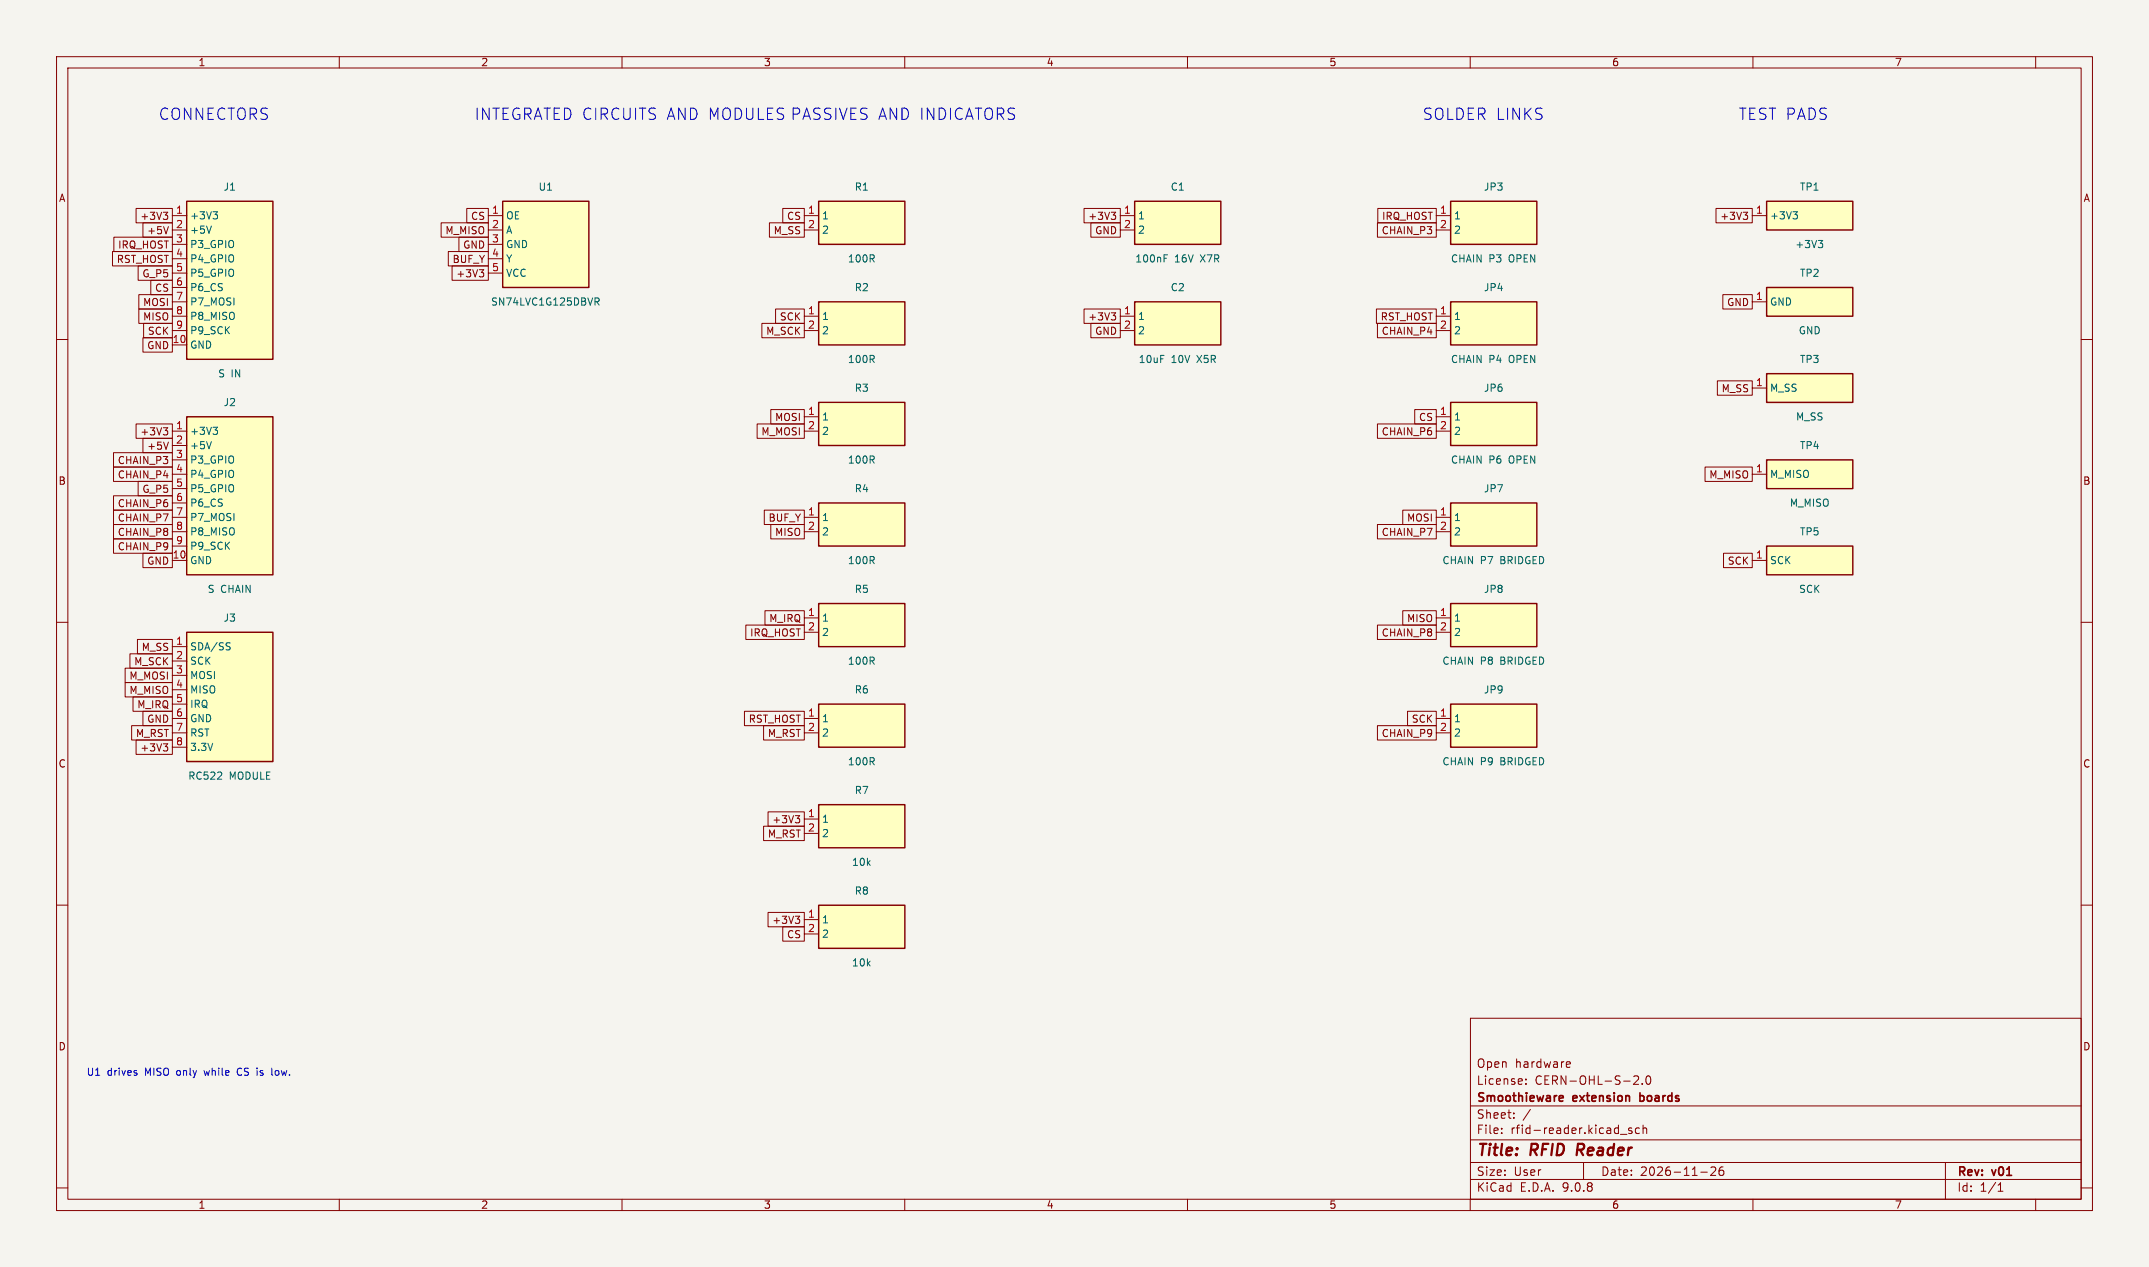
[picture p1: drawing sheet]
<svg xmlns="http://www.w3.org/2000/svg" width="380mm" height="224mm" viewBox="0 0 380 224" stroke-linecap="round" stroke-linejoin="round" font-family="sans-serif">
<path d="M0 0h380v224h-380z" fill="#f5f4ef" stroke="#f5f4ef" stroke-width=".18"/>
<g fill="none" stroke="#840000" stroke-width=".18">
<path d="M10 10h360v204h-360zM12 12h356v200h-356zM60 10v2M110 10v2M160 10v2M210 10v2M260 10v2M310 10v2M360 10v2M10 60h2M368 60h2M10 110h2"/>
<path d="M368 110h2M10 160h2M368 160h2M260 180h108v32h-108zM260 195.5h108M265.6 199.5v.1M267.7 197.6v.1M267.7 196.8v.1M269.9 191.6v.1M269.9 190.8v.1M270.6 196.1l-1.2 2M277.2 187.7l.4 .1 .1 .3-.7 .1"/>
<path d="M277.6 188.6l-.4 .1M288.6 199.5l-.4-.1-.2 .2 .1 .2 .5 .2v.3h-.6M288.9 190.4l.6-.2 .2 .2 .1 .2-.9 1.1h.9M289.9 199.5l-.4-.1-.3 .3v.4l.2 .2h.5M290.4 191.6v.1M290.6 199.6l.2-.2 .3 .1 .1 .9M290.6 198.9v1.5M291.2 190.4l.2-.2a.81 .81 0 0 1 .6 .6 .81 .81 0 0 1-.3 .8l-.1 .1a.81 .81 0 0 1-.4-1.3zM10 210h2M60 212v2M110 212v2M160 212v2"/>
<path d="M210 212v2M260 212v2M260 208.5h108M260 205.5h108M260 201.5h108M265.6 200.3v.1M280 205.5v3M286.6 200.6h1.1M300.8 207.2h1.1M302.6 206.5l.5-.2 .3 .2v.2l-.9 1.1h.9M304.7 206.3a.59 .59 0 0 0-.7 .7v.5l.1 .2 .5 .1 .2-.1 .1-.5-.2-.2-.4-.1-.3 .3M310 212v2"/>
<path d="M344 205.5v6.5M353.4 210.6h.8M353.4 209.5l.4-.4v1.5M360 212v2M368 210h2"/>
</g>
<path d="M279.1 202.2l-.3 2" fill="none" stroke="#840000" stroke-width=".4"/>
<path d="M276 193.7l.4 .1 .1 .3-.8 .1M276.4 194.6l-.4 .1M290 193.2v1.5M290 194.6l.2 .1M290.2 193.7l-.2 .1" fill="none" stroke="#840000" stroke-width=".3"/>
<path d="M33 111.8h15.3v22.8h-15.3z" fill="#ffffc2"/>
<path d="M33 111.8h15.3v22.8h-15.3z" fill="none" stroke="#840000" stroke-width=".25"/>
<path d="M30.5 114.3h2.5M30.5 116.9h2.5M30.5 119.4h2.5M30.5 121.9h2.5M30.5 124.5h2.5M30.5 127h2.5M30.5 129.6h2.5M30.5 132.1h2.5" fill="none" stroke="#840000" stroke-width=".18"/>
<path d="M40.5 114.3l.2 .2-.2 .4M40.5 113.6l.2 .1" fill="none" stroke="#006464" stroke-width=".18"/>
<path d="M33 73.7h15.3v27.9h-15.3z" fill="#ffffc2"/>
<path d="M33 73.7h15.3v27.9h-15.3z" fill="none" stroke="#840000" stroke-width=".25"/>
<path d="M30.5 76.2h2.5M30.5 78.8h2.5M30.5 81.3h2.5M30.5 83.8h2.5M30.5 86.4h2.5M30.5 88.9h2.5M30.5 91.5h2.5M30.5 94h2.5M30.5 96.5h2.5M30.5 99.1h2.5" fill="none" stroke="#840000" stroke-width=".18"/>
<path d="M37.4 78.1l-.4 1.2M37.7 75.5h.8l-.5 .5M38.2 76l.3 .3v.3l-.3 .2" fill="none" stroke="#006464" stroke-width=".18"/>
<path d="M33 35.6h15.3v27.9h-15.3z" fill="#ffffc2"/>
<path d="M33 35.6h15.3v27.9h-15.3z" fill="none" stroke="#840000" stroke-width=".25"/>
<path d="M30.5 38.1h2.5M30.5 40.7h2.5M30.5 43.2h2.5M30.5 45.7h2.5M30.5 48.3h2.5M30.5 50.8h2.5M30.5 53.4h2.5M30.5 55.9h2.5M30.5 58.4h2.5M30.5 61h2.5" fill="none" stroke="#840000" stroke-width=".18"/>
<path d="M37.4 40l-.4 1.2M37.7 37.4h.8l-.5 .5M38.2 37.9l.3 .3v.3l-.3 .2" fill="none" stroke="#006464" stroke-width=".18"/>
<path d="M88.9 35.6h15.2v15.2h-15.2z" fill="#ffffc2"/>
<path d="M88.9 35.6h15.2v15.2h-15.2z" fill="none" stroke="#840000" stroke-width=".25"/>
<path d="M86.4 38.1h2.5M86.4 40.7h2.5M86.4 43.2h2.5M86.4 45.7h2.5M86.4 48.3h2.5" fill="none" stroke="#840000" stroke-width=".18"/>
<path d="M105.2 52.7h.5l.3 .2-.2 .4h-.6M105.5 53.3l.5 .6" fill="none" stroke="#006464" stroke-width=".18"/>
<path d="M312.4 50.8h15.3v5.1h-15.3z" fill="#ffffc2"/>
<path d="M312.4 50.8h15.3v5.1h-15.3z" fill="none" stroke="#840000" stroke-width=".25"/>
<path d="M309.9 53.4h2.5" fill="none" stroke="#840000" stroke-width=".18"/>
<path d="M144.8 35.6h15.2v7.6h-15.2z" fill="#ffffc2"/>
<path d="M144.8 35.6h15.2v7.6h-15.2z" fill="none" stroke="#840000" stroke-width=".25"/>
<path d="M142.2 38.1h2.6M142.2 40.7h2.6" fill="none" stroke="#840000" stroke-width=".18"/>
<path d="M312.4 35.6h15.3v5.1h-15.3z" fill="#ffffc2"/>
<path d="M312.4 35.6h15.3v5.1h-15.3z" fill="none" stroke="#840000" stroke-width=".25"/>
<path d="M309.9 38.1h2.5" fill="none" stroke="#840000" stroke-width=".18"/>
<path d="M317.1 37.4h.8l-.5 .5M317.6 37.9l.3 .3v.3l-.3 .2M321.6 42.5h.7l-.4 .5M322.1 43l.2 .2v.3l-.2 .3" fill="none" stroke="#006464" stroke-width=".18"/>
<path d="M200.7 53.4h15.2v7.6h-15.2z" fill="#ffffc2"/>
<path d="M200.7 53.4h15.2v7.6h-15.2z" fill="none" stroke="#840000" stroke-width=".25"/>
<path d="M198.1 55.9h2.6M198.1 58.4h2.6" fill="none" stroke="#840000" stroke-width=".18"/>
<path d="M144.8 53.4h15.2v7.6h-15.2z" fill="#ffffc2"/>
<path d="M144.8 53.4h15.2v7.6h-15.2z" fill="none" stroke="#840000" stroke-width=".25"/>
<path d="M142.2 55.9h2.6M142.2 58.4h2.6" fill="none" stroke="#840000" stroke-width=".18"/>
<path d="M200.7 35.6h15.2v7.6h-15.2z" fill="#ffffc2"/>
<path d="M200.7 35.6h15.2v7.6h-15.2z" fill="none" stroke="#840000" stroke-width=".25"/>
<path d="M198.1 38.1h2.6M198.1 40.7h2.6" fill="none" stroke="#840000" stroke-width=".18"/>
<path d="M205.9 45.7h.4M205.9 45.1h.6" fill="none" stroke="#006464" stroke-width=".18"/>
<path d="M144.8 71.1h15.2v7.7h-15.2z" fill="#ffffc2"/>
<path d="M144.8 71.1h15.2v7.7h-15.2z" fill="none" stroke="#840000" stroke-width=".25"/>
<path d="M142.2 73.7h2.6M142.2 76.2h2.6" fill="none" stroke="#840000" stroke-width=".18"/>
<path d="M256.5 124.5h15.3v7.6h-15.3z" fill="#ffffc2"/>
<path d="M256.5 124.5h15.3v7.6h-15.3z" fill="none" stroke="#840000" stroke-width=".25"/>
<path d="M254 127h2.5M254 129.6h2.5" fill="none" stroke="#840000" stroke-width=".18"/>
<path d="M256.5 106.7h15.3v7.6h-15.3z" fill="#ffffc2"/>
<path d="M256.5 106.7h15.3v7.6h-15.3z" fill="none" stroke="#840000" stroke-width=".25"/>
<path d="M254 109.2h2.5M254 111.8h2.5" fill="none" stroke="#840000" stroke-width=".18"/>
<path d="M144.8 88.9h15.2v7.6h-15.2z" fill="#ffffc2"/>
<path d="M144.8 88.9h15.2v7.6h-15.2z" fill="none" stroke="#840000" stroke-width=".25"/>
<path d="M142.2 91.5h2.6M142.2 94h2.6" fill="none" stroke="#840000" stroke-width=".18"/>
<path d="M312.4 96.5h15.3v5.1h-15.3z" fill="#ffffc2"/>
<path d="M312.4 96.5h15.3v5.1h-15.3z" fill="none" stroke="#840000" stroke-width=".25"/>
<path d="M309.9 99.1h2.5" fill="none" stroke="#840000" stroke-width=".18"/>
<path d="M312.4 66.1h15.3v5h-15.3z" fill="#ffffc2"/>
<path d="M312.4 66.1h15.3v5h-15.3z" fill="none" stroke="#840000" stroke-width=".25"/>
<path d="M309.9 68.6h2.5" fill="none" stroke="#840000" stroke-width=".18"/>
<path d="M312.4 81.3h15.3v5.1h-15.3z" fill="#ffffc2"/>
<path d="M312.4 81.3h15.3v5.1h-15.3z" fill="none" stroke="#840000" stroke-width=".25"/>
<path d="M309.9 83.8h2.5" fill="none" stroke="#840000" stroke-width=".18"/>
<path d="M144.8 124.5h15.2v7.6h-15.2z" fill="#ffffc2"/>
<path d="M144.8 124.5h15.2v7.6h-15.2z" fill="none" stroke="#840000" stroke-width=".25"/>
<path d="M142.2 127h2.6M142.2 129.6h2.6" fill="none" stroke="#840000" stroke-width=".18"/>
<path d="M256.5 88.9h15.3v7.6h-15.3z" fill="#ffffc2"/>
<path d="M256.5 88.9h15.3v7.6h-15.3z" fill="none" stroke="#840000" stroke-width=".25"/>
<path d="M254 91.5h2.5M254 94h2.5" fill="none" stroke="#840000" stroke-width=".18"/>
<path d="M144.8 106.7h15.2v7.6h-15.2z" fill="#ffffc2"/>
<path d="M144.8 106.7h15.2v7.6h-15.2z" fill="none" stroke="#840000" stroke-width=".25"/>
<path d="M142.2 109.2h2.6M142.2 111.8h2.6" fill="none" stroke="#840000" stroke-width=".18"/>
<path d="M144.8 142.3h15.2v7.6h-15.2z" fill="#ffffc2"/>
<path d="M144.8 142.3h15.2v7.6h-15.2z" fill="none" stroke="#840000" stroke-width=".25"/>
<path d="M142.2 144.8h2.6M142.2 147.3h2.6" fill="none" stroke="#840000" stroke-width=".18"/>
<path d="M256.5 35.6h15.3v7.6h-15.3z" fill="#ffffc2"/>
<path d="M256.5 35.6h15.3v7.6h-15.3z" fill="none" stroke="#840000" stroke-width=".25"/>
<path d="M254 38.1h2.5M254 40.7h2.5" fill="none" stroke="#840000" stroke-width=".18"/>
<path d="M256.5 53.4h15.3v7.6h-15.3z" fill="#ffffc2"/>
<path d="M256.5 53.4h15.3v7.6h-15.3z" fill="none" stroke="#840000" stroke-width=".25"/>
<path d="M254 55.9h2.5M254 58.4h2.5" fill="none" stroke="#840000" stroke-width=".18"/>
<path d="M144.8 160h15.2v7.7h-15.2z" fill="#ffffc2"/>
<path d="M144.8 160h15.2v7.7h-15.2z" fill="none" stroke="#840000" stroke-width=".25"/>
<path d="M142.2 162.6h2.6M142.2 165.1h2.6" fill="none" stroke="#840000" stroke-width=".18"/>
<path d="M256.5 71.1h15.3v7.7h-15.3z" fill="#ffffc2"/>
<path d="M256.5 71.1h15.3v7.7h-15.3z" fill="none" stroke="#840000" stroke-width=".25"/>
<g fill="none" stroke="#840000" stroke-width=".18">
<path d="M24.1 36.9h6.4v2.5h-6.4zM25.3 39.4h5.2v2.5h-5.2zM28.9 37.5h.8l-.5 .5M29.4 38l.3 .2v.4l-.3 .2M78 39.4h8.4v2.5h-8.4zM82.5 36.9h3.9v2.5h-3.9zM136.1 39.4h6.1v2.5h-6.1zM138.4 36.9h3.8v2.5h-3.8zM191.7 36.9h6.4v2.5h-6.4zM192.9 39.4h5.2v2.5h-5.2zM196.5 37.5h.8l-.4 .5M197.1 38l.2 .2v.4l-.2 .2"/>
<path d="M243.6 39.4h10.4v2.5h-10.4zM243.7 36.9h10.3v2.5h-10.3zM303.5 36.9h6.4v2.5h-6.4zM308.3 37.5h.8l-.5 .5M308.8 38l.3 .2v.4l-.3 .2M19.9 44.5h10.6v2.5h-10.6zM20.1 41.9h10.4v2.6h-10.4zM24.4 47h6.1v2.6h-6.1zM24.5 52.1h6v2.5h-6zM24.5 54.6h6v2.6h-6zM25.3 59.7h5.2v2.6h-5.2zM25.4 57.2h5.1v2.5h-5.1z"/>
<path d="M26.7 49.6h3.8v2.5h-3.8zM29.8 40.1l-.4 1.2M79.3 44.5h7.1v2.5h-7.1zM79.9 47h6.5v2.6h-6.5zM81.2 41.9h5.2v2.6h-5.2zM84.8 47.7h.7l-.4 .5M85.3 48.2l.2 .2v.3l-.2 .3M134.7 57.2h7.5v2.5h-7.5zM137.2 54.6h5v2.6h-5zM191.7 54.6h6.4v2.6h-6.4zM192.9 57.2h5.2v2.5h-5.2zM196.5 55.3h.8l-.4 .5"/>
<path d="M197.1 55.8l.2 .2v.3l-.2 .3M243.4 54.6h10.6v2.6h-10.6zM243.6 57.2h10.4v2.5h-10.4zM304.7 52.1h5.2v2.5h-5.2zM24.1 75h6.4v2.5h-6.4zM25.3 77.5h5.2v2.5h-5.2zM28.9 75.6h.8l-.5 .5M29.4 76.1l.3 .2v.4l-.3 .2M29.8 78.2l-.4 1.2M133.9 75h8.3v2.5h-8.3zM136.3 72.4h5.9v2.6h-5.9zM243.6 75h10.4v2.5h-10.4z"/>
<path d="M250.2 72.4h3.8v2.6h-3.8zM254 73.7h2.5M254 76.2h2.5M303.7 67.3h6.2v2.6h-6.2zM20.1 90.2h10.4v2.5h-10.4zM20.1 80h10.4v2.6h-10.4zM20.1 95.3h10.4v2.5h-10.4zM20.1 92.7h10.4v2.6h-10.4zM20.1 87.7h10.4v2.5h-10.4zM20.1 82.6h10.4v2.5h-10.4zM24.4 85.1h6.1v2.6h-6.1zM25.3 97.8h5.2v2.6h-5.2z"/>
<path d="M135.2 90.2h7v2.5h-7zM136.3 92.7h5.9v2.6h-5.9zM243.6 92.7h10.4v2.6h-10.4zM248.1 90.2h5.9v2.5h-5.9zM301.5 82.6h8.4v2.5h-8.4zM304.8 97.8h5.1v2.6h-5.1zM22.1 118.1h8.4v2.6h-8.4zM23 115.6h7.5v2.5h-7.5zM24.3 113.1h6.2v2.5h-6.2zM131.9 110.5h10.3v2.6h-10.3zM135.3 108h6.9v2.5h-6.9zM243.6 110.5h10.4v2.6h-10.4z"/>
<path d="M248.1 108h5.9v2.5h-5.9zM22.1 120.7h8.4v2.5h-8.4zM23.3 128.3h7.2v2.5h-7.2zM23.5 123.2h7v2.6h-7zM24.1 130.8h6.4v2.6h-6.4zM25.3 125.8h5.2v2.5h-5.2zM28.9 131.5h.8l-.5 .5M29.4 132l.3 .2v.3l-.3 .3M131.7 125.8h10.5v2.5h-10.5zM135 128.3h7.2v2.5h-7.2zM243.6 128.3h10.4v2.5h-10.4zM248.9 125.8h5.1v2.5h-5.1z"/>
<path d="M135 146.1h7.2v2.5h-7.2zM135.8 143.5h6.4v2.6h-6.4zM140.6 144.2h.8l-.4 .5M141.2 144.7l.2 .2v.3l-.2 .3M135.8 161.3h6.4v2.6h-6.4zM138.4 163.9h3.8v2.5h-3.8zM140.6 162h.8l-.4 .5M141.2 162.5l.2 .2v.3l-.2 .3"/>
</g>
<path d="M24.2 189.7v.3M42.2 188.9l-.3 .5 .3 .6M48.1 189.9l.1 .2" fill="none" stroke="#0000c2" stroke-width=".18"/>
<g font-size="2.8" fill="#0000c2">
<text x="27.9" y="21.4">CONNECTORS</text>
<text x="83.8" y="21.4">INTEGRATED CIRCUITS AND MODULES PASSIVES AND INDICATORS</text>
<text x="251.5" y="21.4">SOLDER LINKS</text>
<text x="307.3" y="21.4">TEST PADS</text>
</g>
<g font-size="2.8" fill="#840000">
<text x="261" y="204.9">Title:</text>
<text x="270.7" y="204.9">RFID</text>
<text x="279.7" y="204.9">Reader</text>
</g>
<g font-size="2.1" fill="#840000">
<text x="261" y="189">Open</text>
<text x="267.9" y="189">hardware</text>
<text x="261" y="195.2">Smoothieware</text>
<text x="261" y="192">License:</text>
<text x="271.4" y="192">CERN-OHL-S-2.0</text>
<text x="278.3" y="195.2">extension</text>
<text x="290.7" y="195.2">boards</text>
<text x="261" y="200.7">File:</text>
<text x="261" y="198">Sheet:</text>
<text x="267.1" y="200.7">rfid-reader.kicad_sch</text>
<text x="261" y="208.1">Size:</text>
<text x="267.7" y="208.1">User</text>
<text x="283" y="208.1">Date:</text>
<text x="290.1" y="208.1">2026-11-26</text>
<text x="346" y="208.3">Rev:</text>
<text x="352.4" y="208.3">v01</text>
<text x="261" y="210.9">KiCad</text>
<text x="268.8" y="210.9">E.D.A.</text>
<text x="276.4" y="210.9">9.0.8</text>
<text x="346" y="210.9">Id:</text>
<text x="350.1" y="210.9">1/1</text>
</g>
<g font-size="1.8" fill="#840000">
<text x="35" y="11.9">1</text>
<text x="85" y="11.9">2</text>
<text x="135" y="11.9">3</text>
<text x="185" y="11.9">4</text>
<text x="235" y="11.9">5</text>
<text x="285" y="11.9">6</text>
<text x="335" y="11.9">7</text>
<text x="10.3" y="35.9">A</text>
<text x="368.4" y="35.9">A</text>
<text x="24.7" y="39.1">+3V3</text>
<text x="25.9" y="41.6">+5V</text>
<text x="78.7" y="41.6">M_MISO</text>
<text x="83.2" y="39.1">CS</text>
<text x="136.7" y="41.6">M_SS</text>
<text x="139.1" y="39.1">CS</text>
<text x="192.4" y="39.1">+3V3</text>
<text x="193.6" y="41.6">GND</text>
<text x="244.2" y="41.6">CHAIN_P3</text>
<text x="244.3" y="39.1">IRQ_HOST</text>
<text x="304.1" y="39.1">+3V3</text>
<text x="20.5" y="46.7">RST_HOST</text>
<text x="20.8" y="44.2">IRQ_HOST</text>
<text x="79.9" y="46.7">BUF_Y</text>
<text x="81.8" y="44.2">GND</text>
<text x="25.1" y="49.2">G_P5</text>
<text x="27.3" y="51.8">CS</text>
<text x="80.6" y="49.2">+3V3</text>
<text x="25.2" y="54.3">MOSI</text>
<text x="25.2" y="56.9">MISO</text>
<text x="26.1" y="59.4">SCK</text>
<text x="135.4" y="59.4">M_SCK</text>
<text x="137.8" y="56.9">SCK</text>
<text x="192.4" y="56.9">+3V3</text>
<text x="193.6" y="59.4">GND</text>
<text x="244.1" y="56.9">RST_HOST</text>
<text x="244.2" y="59.4">CHAIN_P4</text>
<text x="305.3" y="54.3">GND</text>
<text x="25.9" y="61.9">GND</text>
<text x="304.4" y="69.6">M_SS</text>
<text x="24.7" y="77.2">+3V3</text>
<text x="134.5" y="77.2">M_MOSI</text>
<text x="137" y="74.6">MOSI</text>
<text x="244.2" y="77.2">CHAIN_P6</text>
<text x="250.8" y="74.6">CS</text>
<text x="20.7" y="82.3">CHAIN_P3</text>
<text x="25.9" y="79.7">+5V</text>
<text x="10.3" y="85.9">B</text>
<text x="20.7" y="89.9">CHAIN_P6</text>
<text x="20.7" y="84.8">CHAIN_P4</text>
<text x="25.1" y="87.3">G_P5</text>
<text x="302.2" y="84.8">M_MISO</text>
<text x="368.3" y="85.9">B</text>
<text x="20.7" y="92.4">CHAIN_P7</text>
<text x="20.7" y="95">CHAIN_P8</text>
<text x="135.8" y="92.4">BUF_Y</text>
<text x="137" y="95">MISO</text>
<text x="244.2" y="95">CHAIN_P7</text>
<text x="248.7" y="92.4">MOSI</text>
<text x="20.7" y="97.5">CHAIN_P9</text>
<text x="25.9" y="100">GND</text>
<text x="305.5" y="100">SCK</text>
<text x="132.5" y="112.7">IRQ_HOST</text>
<text x="135.9" y="110.2">M_IRQ</text>
<text x="244.2" y="112.7">CHAIN_P8</text>
<text x="248.7" y="110.2">MISO</text>
<text x="23.6" y="117.8">M_SCK</text>
<text x="25" y="115.3">M_SS</text>
<text x="22.8" y="122.9">M_MISO</text>
<text x="22.8" y="120.4">M_MOSI</text>
<text x="24.2" y="125.4">M_IRQ</text>
<text x="23.9" y="130.5">M_RST</text>
<text x="25.9" y="128">GND</text>
<text x="132.3" y="128">RST_HOST</text>
<text x="135.7" y="130.5">M_RST</text>
<text x="244.2" y="130.5">CHAIN_P9</text>
<text x="249.6" y="128">SCK</text>
<text x="10.3" y="135.9">C</text>
<text x="24.7" y="133.1">+3V3</text>
<text x="368.3" y="135.9">C</text>
<text x="135.7" y="148.3">M_RST</text>
<text x="136.5" y="145.8">+3V3</text>
<text x="136.5" y="163.5">+3V3</text>
<text x="139.1" y="166.1">CS</text>
<text x="10.3" y="185.9">D</text>
<text x="368.3" y="185.9">D</text>
<text x="35" y="213.9">1</text>
<text x="85" y="213.9">2</text>
<text x="135" y="213.9">3</text>
<text x="185" y="213.9">4</text>
<text x="235" y="213.9">5</text>
<text x="285" y="213.9">6</text>
<text x="335" y="213.9">7</text>
</g>
<g font-size="1.8" fill="#006464">
<text x="39.4" y="33.9">J1</text>
<text x="95.1" y="33.9">U1</text>
<text x="151.1" y="33.9">R1</text>
<text x="206.9" y="33.9">C1</text>
<text x="262.3" y="33.9">JP3</text>
<text x="318.2" y="33.9">TP1</text>
<text x="33.5" y="39">+3V3</text>
<text x="33.5" y="41.5">+5V</text>
<text x="89.4" y="39">OE</text>
<text x="89.4" y="41.5">A</text>
<text x="145.3" y="39">1</text>
<text x="145.3" y="41.5">2</text>
<text x="201.2" y="39">1</text>
<text x="201.2" y="41.5">2</text>
<text x="257" y="39">1</text>
<text x="257" y="41.5">2</text>
<text x="312.9" y="39">+3V3</text>
<text x="33.5" y="44.1">P3_GPIO</text>
<text x="33.5" y="46.6">P4_GPIO</text>
<text x="89.4" y="44.1">GND</text>
<text x="89.4" y="46.6">Y</text>
<text x="149.8" y="46.6">100R</text>
<text x="200.7" y="46.6">100nF</text>
<text x="207.7" y="46.6">16V</text>
<text x="212.4" y="46.6">X7R</text>
<text x="256.5" y="46.6">CHAIN</text>
<text x="263.3" y="46.6">P3</text>
<text x="266.9" y="46.6">OPEN</text>
<text x="317.4" y="44.1">+3V3</text>
<text x="33.5" y="49.1">P5_GPIO</text>
<text x="33.5" y="51.7">P6_CS</text>
<text x="89.4" y="49.1">VCC</text>
<text x="151.1" y="51.7">R2</text>
<text x="206.9" y="51.7">C2</text>
<text x="262.3" y="51.7">JP4</text>
<text x="318.2" y="49.1">TP2</text>
<text x="33.5" y="54.2">P7_MOSI</text>
<text x="33.5" y="56.8">P8_MISO</text>
<text x="33.5" y="59.3">P9_SCK</text>
<text x="86.7" y="54.2">SN74LVC1G125DBVR</text>
<text x="145.3" y="56.8">1</text>
<text x="145.3" y="59.3">2</text>
<text x="201.2" y="56.8">1</text>
<text x="201.2" y="59.3">2</text>
<text x="257" y="56.8">1</text>
<text x="257" y="59.3">2</text>
<text x="312.9" y="54.2">GND</text>
<text x="318" y="59.3">GND</text>
<text x="33.5" y="61.8">GND</text>
<text x="149.8" y="64.4">100R</text>
<text x="201.3" y="64.4">10uF</text>
<text x="207.1" y="64.4">10V</text>
<text x="211.8" y="64.4">X5R</text>
<text x="256.5" y="64.4">CHAIN</text>
<text x="263.3" y="64.4">P4</text>
<text x="266.9" y="64.4">OPEN</text>
<text x="318.2" y="64.4">TP3</text>
<text x="38.5" y="66.9">S IN</text>
<text x="151.1" y="69.5">R3</text>
<text x="262.3" y="69.5">JP6</text>
<text x="312.9" y="69.5">M_SS</text>
<text x="33.5" y="77.1">+3V3</text>
<text x="39.4" y="72">J2</text>
<text x="145.3" y="74.5">1</text>
<text x="145.3" y="77.1">2</text>
<text x="257" y="74.5">1</text>
<text x="257" y="77.1">2</text>
<text x="317.5" y="74.5">M_SS</text>
<text x="33.5" y="79.6">+5V</text>
<text x="33.5" y="82.2">P3_GPIO</text>
<text x="149.8" y="82.2">100R</text>
<text x="256.5" y="82.2">CHAIN</text>
<text x="263.3" y="82.2">P6</text>
<text x="266.9" y="82.2">OPEN</text>
<text x="318.2" y="79.6">TP4</text>
<text x="33.5" y="84.7">P4_GPIO</text>
<text x="33.5" y="87.2">P5_GPIO</text>
<text x="33.5" y="89.8">P6_CS</text>
<text x="151.1" y="87.2">R4</text>
<text x="262.3" y="87.2">JP7</text>
<text x="312.9" y="84.7">M_MISO</text>
<text x="316.4" y="89.8">M_MISO</text>
<text x="33.5" y="92.3">P7_MOSI</text>
<text x="33.5" y="94.9">P8_MISO</text>
<text x="145.3" y="92.3">1</text>
<text x="145.3" y="94.9">2</text>
<text x="257" y="92.3">1</text>
<text x="257" y="94.9">2</text>
<text x="318.2" y="94.9">TP5</text>
<text x="33.5" y="97.4">P9_SCK</text>
<text x="33.5" y="99.9">GND</text>
<text x="149.8" y="99.9">100R</text>
<text x="255" y="99.9">CHAIN</text>
<text x="261.8" y="99.9">P7</text>
<text x="265.4" y="99.9">BRIDGED</text>
<text x="312.9" y="99.9">SCK</text>
<text x="36.6" y="105">S CHAIN</text>
<text x="151.1" y="105">R5</text>
<text x="262.3" y="105">JP8</text>
<text x="318.1" y="105">SCK</text>
<text x="39.4" y="110.1">J3</text>
<text x="145.3" y="110.1">1</text>
<text x="145.3" y="112.6">2</text>
<text x="257" y="110.1">1</text>
<text x="257" y="112.6">2</text>
<text x="33.5" y="115.2">SDA/SS</text>
<text x="33.5" y="117.7">SCK</text>
<text x="149.8" y="117.7">100R</text>
<text x="255" y="117.7">CHAIN</text>
<text x="261.8" y="117.7">P8</text>
<text x="265.4" y="117.7">BRIDGED</text>
<text x="33.5" y="120.3">MOSI</text>
<text x="33.5" y="122.8">MISO</text>
<text x="33.5" y="125.3">IRQ</text>
<text x="151.1" y="122.8">R6</text>
<text x="262.3" y="122.8">JP9</text>
<text x="33.5" y="127.9">GND</text>
<text x="33.5" y="130.4">RST</text>
<text x="145.3" y="127.9">1</text>
<text x="145.3" y="130.4">2</text>
<text x="257" y="127.9">1</text>
<text x="257" y="130.4">2</text>
<text x="33.5" y="133">3.3V</text>
<text x="149.8" y="135.5">100R</text>
<text x="255" y="135.5">CHAIN</text>
<text x="261.8" y="135.5">P9</text>
<text x="265.4" y="135.5">BRIDGED</text>
<text x="33.2" y="138">RC522</text>
<text x="40.5" y="138">MODULE</text>
<text x="151.1" y="140.6">R7</text>
<text x="145.3" y="145.7">1</text>
<text x="145.3" y="148.2">2</text>
<text x="150.6" y="153.3">10k</text>
<text x="151.1" y="158.4">R8</text>
<text x="145.3" y="163.4">1</text>
<text x="145.3" y="166">2</text>
<text x="150.6" y="171.1">10k</text>
</g>
<g font-size="1.8" fill="#a90000">
<text x="31" y="37.9">1</text>
<text x="31" y="40.4">2</text>
<text x="86.9" y="37.9">1</text>
<text x="86.9" y="40.4">2</text>
<text x="142.8" y="37.9">1</text>
<text x="142.8" y="40.4">2</text>
<text x="198.7" y="37.9">1</text>
<text x="198.7" y="40.4">2</text>
<text x="254.6" y="37.9">1</text>
<text x="254.6" y="40.4">2</text>
<text x="310.4" y="37.9">1</text>
<text x="31" y="42.9">3</text>
<text x="31" y="45.5">4</text>
<text x="86.9" y="42.9">3</text>
<text x="86.9" y="45.5">4</text>
<text x="31" y="48">5</text>
<text x="31" y="50.6">6</text>
<text x="31" y="53.1">7</text>
<text x="86.9" y="48">5</text>
<text x="310.4" y="53.1">1</text>
<text x="31" y="55.6">8</text>
<text x="31" y="58.2">9</text>
<text x="142.8" y="55.6">1</text>
<text x="142.8" y="58.2">2</text>
<text x="198.7" y="55.6">1</text>
<text x="198.7" y="58.2">2</text>
<text x="254.6" y="55.6">1</text>
<text x="254.6" y="58.2">2</text>
<text x="30.4" y="60.7">10</text>
<text x="310.4" y="68.3">1</text>
<text x="31" y="76">1</text>
<text x="142.8" y="73.4">1</text>
<text x="142.8" y="76">2</text>
<text x="254.6" y="73.4">1</text>
<text x="254.6" y="76">2</text>
<text x="31" y="78.5">2</text>
<text x="31" y="81">3</text>
<text x="31" y="83.6">4</text>
<text x="310.4" y="83.6">1</text>
<text x="31" y="86.1">5</text>
<text x="31" y="88.7">6</text>
<text x="31" y="91.2">7</text>
<text x="31" y="93.7">8</text>
<text x="142.8" y="91.2">1</text>
<text x="142.8" y="93.7">2</text>
<text x="254.6" y="91.2">1</text>
<text x="254.6" y="93.7">2</text>
<text x="30.4" y="98.8">10</text>
<text x="31" y="96.3">9</text>
<text x="310.4" y="98.8">1</text>
<text x="142.8" y="109">1</text>
<text x="142.8" y="111.5">2</text>
<text x="254.6" y="109">1</text>
<text x="254.6" y="111.5">2</text>
<text x="31" y="114.1">1</text>
<text x="31" y="116.6">2</text>
<text x="31" y="119.1">3</text>
<text x="31" y="121.7">4</text>
<text x="31" y="124.2">5</text>
<text x="31" y="126.8">6</text>
<text x="31" y="129.3">7</text>
<text x="31" y="131.8">8</text>
<text x="142.8" y="126.8">1</text>
<text x="142.8" y="129.3">2</text>
<text x="254.6" y="126.8">1</text>
<text x="254.6" y="129.3">2</text>
<text x="142.8" y="144.5">1</text>
<text x="142.8" y="147.1">2</text>
<text x="142.8" y="162.3">1</text>
<text x="142.8" y="164.9">2</text>
</g>
<g font-size="1.8" fill="#0000c2">
<text x="15.2" y="190.3">U1</text>
<text x="19" y="190.3">drives</text>
<text x="25.7" y="190.3">MISO</text>
<text x="31.5" y="190.3">only</text>
<text x="36.6" y="190.3">while</text>
<text x="42.6" y="190.3">CS is</text>
<text x="49.1" y="190.3">low.</text>
</g>
</svg>
